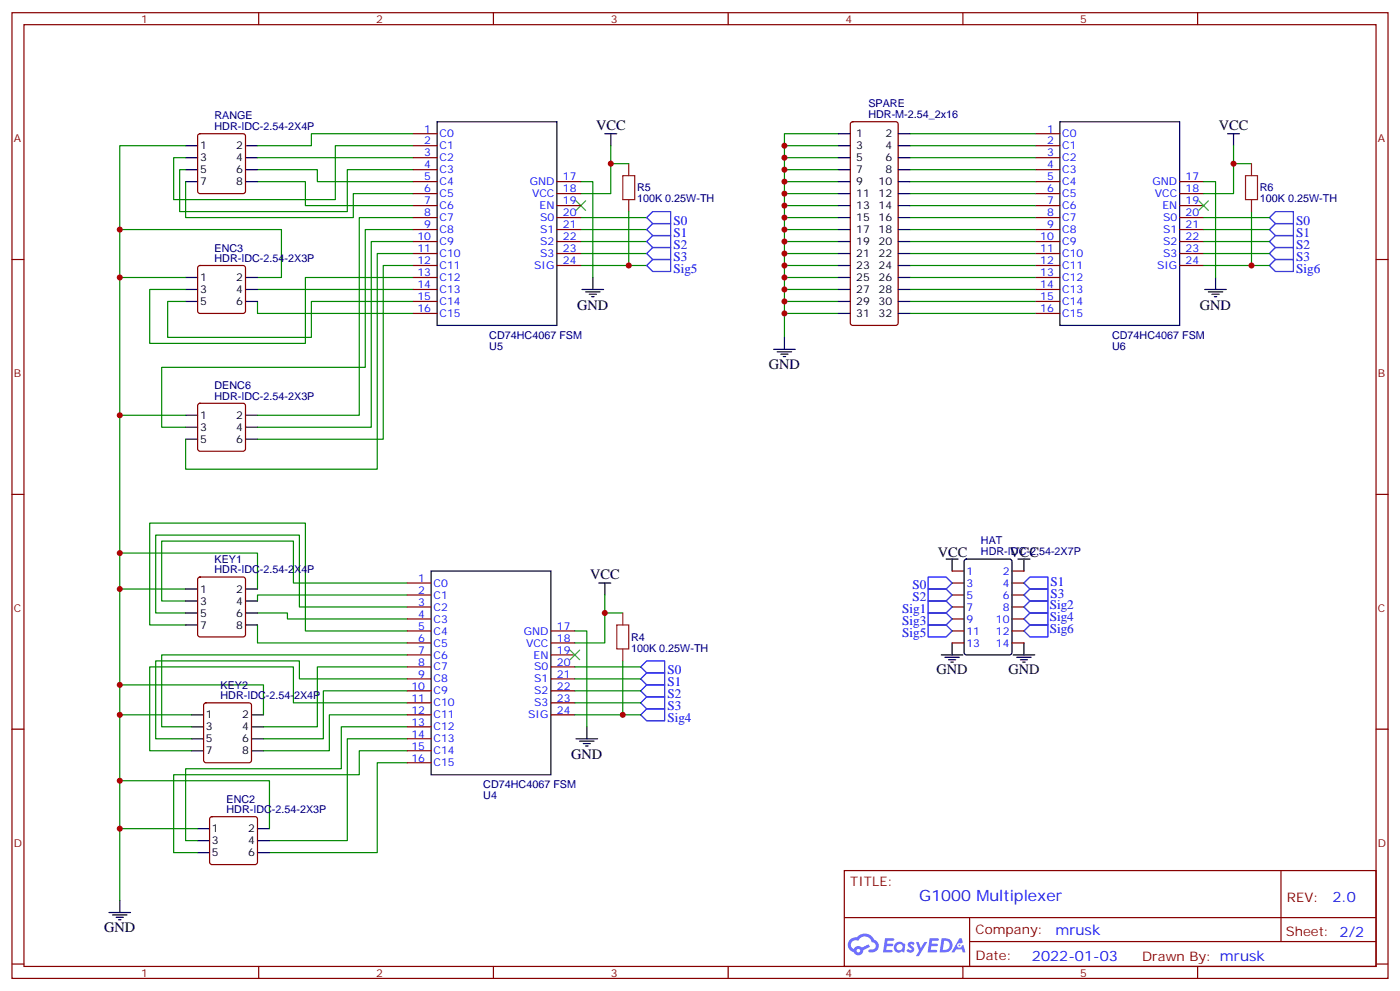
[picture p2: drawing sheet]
<svg xmlns="http://www.w3.org/2000/svg" width="412mm" height="292mm" viewBox="0 0 412 292" stroke-linecap="round" stroke-linejoin="round" font-family="sans-serif">
<g fill="none" stroke="#870000" stroke-width=".35">
<path d="M3.5 3.7h405.4v284.4h-405.4zM7.1 7.3h398.2v277.3h-398.2zM76.2 3.7v3.6M145.3 3.7v3.6M214.5 3.7v3.6M283.6 3.7v3.6M352.8 3.7v3.6M3.5 76.4h3.6M405.3 76.4h3.6M3.5 145.6h3.6M405.3 145.6h3.6M3.5 214.7h3.6"/>
<path d="M405.3 214.7h3.6M248.7 256.3h156.6v28.3h-156.6zM377.3 256.4v20.8M248.7 270.2h156.5M285.6 277.2h119.6M285.6 270.2v14.1M3.5 283.8h3.6M76.2 284.6v3.5M145.3 284.6v3.5M214.5 284.6v3.5M283.6 284.6v3.5M352.8 284.6v3.5"/>
<path d="M405.3 283.8h3.6"/>
</g>
<g fill="#5487ff">
<path d="M267.7 277.5a1.22 1.22 0 0 1 1.7 .3l-.4 .5a.47 .47 0 0 0-.3-.4 .47 .47 0 0 0-.5 .2l.1 .3a1.14 1.14 0 0 1 .8 1.7 1.14 1.14 0 0 1-1.9 0l-.2-.2 .5-.5 .7 .4a.29 .29 0 0 0 .3-.3 .29 .29 0 0 0-.2-.3 1.04 1.04 0 0 1-.6-1.7z"/>
<path d="M260.7 276.3h2.4l.3 .1-.2 .5-1.8 .1-.1 .9h1.5l.3 .3-.3 .4h-1.6l-.2 1.1h1.7l.2 .3-.2 .4h-2.6z"/>
<path d="M273.8 276.3h2.4l.3 .1-.1 .5-1.8 .1-.2 .9h1.6l.3 .3-.4 .4h-1.6l-.1 1.1h1.7l.2 .3-.2 .4h-2.6z"/>
<path d="M282.6 276.3h.7l.3 1.2-.6 .3a.69 .69 0 0 0-1 .3 .69 .69 0 0 0 .4 1 .69 .69 0 0 0 .9-.6l.5-.3 .6 2.2h-.8l-.2-.9h-1.8l-.5 .9h-.8z"/>
<path d="M269.8 277.3h.8l.6 1.9 1.1-1.9h.9l-2.6 4.2h-.8l.9-1.5z"/>
<path d="M277.4 276.3l-.6 4.1h1.3a2.11 2.11 0 0 0 2.5-2.1 2.11 2.11 0 0 0-2.5-2zM278.1 277a1.39 1.39 0 0 1 1.7 1.4 1.39 1.39 0 0 1-1.8 1.3h-.3z"/>
<path d="M263.7 277.9a1.54 1.54 0 0 0-.1 2.1 1.54 1.54 0 0 0 2.2 .2l.6 .2 .3-2.3-.2-.2-.4-.1a1.49 1.49 0 0 0-2.4 .1zM264 278.9a.94 .94 0 0 1 1.8 0 .94 .94 0 0 1-1.8 0z"/>
<path d="M250.4 276.6a2.18 2.18 0 0 0 1.1 3.8 1.44 1.44 0 0 0 1.6 .9 1.44 1.44 0 0 0 1.2-1.5l2-1-.5-.7-1.9 .9a1.47 1.47 0 0 0-2.4 .5 1.39 1.39 0 0 1-.7-2 1.39 1.39 0 0 1 2-.5 2.12 2.12 0 0 1 2.2-1.3 2.12 2.12 0 0 1 1.9 1.7 1.14 1.14 0 0 1 1.1 1.4 1.14 1.14 0 0 1-1.7 .8 .43 .43 0 0 0-.5 .3 .43 .43 0 0 0 .4 .5 1.98 1.98 0 0 0 2.5-1.2 1.98 1.98 0 0 0-1.2-2.5 3.1 3.1 0 0 0-5.3-.7l-.9 .1zM252.3 279.9a.55 .55 0 0 1 1.1 0 .55 .55 0 0 1-1.1 0z"/>
<circle cx="282.6" cy="278.4" r=".26"/>
</g>
<g fill="none" stroke="#008700" stroke-width=".35">
<path d="M121.7 39.4h-30v3.5h-15.9M246.9 39.4h-15.8v59.9M268.1 39.4h37.1M54.7 53.5v10.6h49.4v-7.1h17.6M54.7 50h-1.8v12.3h49.4v-12.3h19.4M54.7 42.9h-19.4v222.2M75.8 53.5h14.2v7h31.7M75.8 50h17.7v3.5h28.2M75.8 46.4h45.9M121.7 42.9h-22.9v15.9h-47.6v-12.4h3.5M171.1 53.5h3.5v28.2M179.9 42.9v14.1h-8.8"/>
<path d="M179.9 48.2h5.3M231.1 46.4h15.8M231.1 42.9h15.8M231.1 50h15.8M231.1 53.5h15.8M231.1 57h15.8M268.1 46.4h37.1M268.1 42.9h37.1M268.1 50h37.1M268.1 53.5h37.1M268.1 57h37.1M354.5 53.5h3.6v28.2"/>
<path d="M363.4 42.9v14.1h-8.9M363.4 48.2h5.3M35.3 67.6h47.6v14.1h-7.1M121.7 78.2h-8.8v51.1h-37.1M121.7 74.6h-10.6v63.5h-56.4v-8.8M121.7 71.1h-12.3v54.7h-33.6M121.7 67.6h-14.1v40.6h-60v17.6h7.1M121.7 64.1h-15.9v58.2h-30M171.1 64.1h19.4M171.1 67.6h19.4M171.1 71.1h19.4M171.1 74.6h19.4"/>
<path d="M171.1 78.2h19.4M185.2 62.3v15.9M231.1 60.5h15.8M231.1 64.1h15.8M231.1 67.6h15.8M231.1 71.1h15.8M231.1 74.6h15.8M231.1 78.2h15.8M268.1 60.5h37.1M268.1 64.1h37.1M268.1 67.6h37.1M268.1 71.1h37.1"/>
<path d="M268.1 74.6h37.1M268.1 78.2h37.1M354.5 64.1h19.4M354.5 67.6h19.4M354.5 71.1h19.4M354.5 74.6h19.4M354.5 78.2h19.4M368.7 62.3v15.9M35.3 81.7h19.4M54.7 88.8h-5.3v10.5h42.3v-10.5h30M75.8 88.8v3.5h45.9M75.8 85.2h45.9"/>
<path d="M121.7 81.7h-31.7v19.4h-45.9v-15.9h10.6M231.1 85.2h15.8M231.1 81.7h15.8M231.1 88.8h15.8M231.1 92.3h15.8M268.1 85.2h37.1M268.1 81.7h37.1M268.1 88.8h37.1M268.1 92.3h37.1M35.3 122.3h19.4M35.3 162.8h40.5v10.6M35.3 173.4h19.4"/>
<path d="M119.9 175.2h-44.1v1.8M119.9 178.7h-31.7v-21.1h-42.3v22.9h8.8M119.9 171.7h-33.5v-12.4h-38.8v17.7h7.1M178.2 175.2v14.1h-8.9M54.7 184h-10.6v-30h45.9v31.8h29.9M75.8 184v5.3h44.1M75.8 180.5h8.9v1.7h35.2M119.9 196.4h-26.4v17.6h-15.9M119.9 199.9h-31.7v-5.3h-42.3v22.9h10.5M119.9 192.8h-72.3v21.2h8.8M169.3 185.8h3.6v28.2M169.3 199.9h19.4"/>
<path d="M169.3 196.4h19.4M178.2 180.5h5.2M183.4 194.6v15.9M35.3 201.6h42.3v8.9M35.3 210.5h21.1M119.9 217.5h-17.6v30h-22.9M119.9 214h-19.4v12.3h-45.8v21.2h3.5M119.9 210.5h-22.9v10.6h-19.4M119.9 203.4h-24.7v14.1h-17.6M119.9 206.9h-33.5v-10.5h-42.3v24.7h12.3M169.3 210.5h19.4M169.3 206.9h19.4"/>
<path d="M169.3 203.4h19.4M35.3 229.9h44.1v14.1M119.9 224.6h-8.8v26.4h-31.7M119.9 221.1h-14.1v7h-54.6v22.9h7M35.3 244h22.9"/>
</g>
<g fill="none" stroke="#000" stroke-width=".35">
<path d="M128.8 35.8h35.2v60h-35.2zM178.2 39.4h3.5M179.9 39.4v3.5M246.9 39.4h3.6M264.6 39.4h3.5M312.2 35.8h35.3v60h-35.3zM361.6 39.4h3.5M363.4 39.4v3.5M54.7 42.9h3.5M54.7 46.4h3.5M54.7 50h3.5M54.7 53.5h3.5"/>
<path d="M72.3 42.9h3.5M72.3 46.4h3.5M72.3 50h3.5M72.3 53.5h3.5M246.9 42.9h3.6M246.9 46.4h3.6M246.9 50h3.6M246.9 53.5h3.6M246.9 57h3.6M264.6 42.9h3.5M264.6 46.4h3.5M264.6 50h3.5"/>
<path d="M264.6 53.5h3.5M264.6 57h3.5M246.9 60.5h3.6M246.9 64.1h3.6M246.9 67.6h3.6M246.9 71.1h3.6M246.9 74.6h3.6M246.9 78.2h3.6M264.6 60.5h3.5M264.6 64.1h3.5M264.6 67.6h3.5M264.6 71.1h3.5"/>
<path d="M264.6 74.6h3.5M264.6 78.2h3.5M54.7 85.2h3.5M54.7 81.7h3.5M54.7 88.8h3.5M72.3 85.2h3.5M72.3 81.7h3.5M72.3 88.8h3.5M171.4 85.2h6.4M172.5 85.9h4.2M173.6 86.6h2.1M174.3 87.3h.7"/>
<path d="M174.6 81.7v3.5M231.1 99.3v3.6M246.9 85.2h3.6M246.9 81.7h3.6M246.9 88.8h3.6M246.9 92.3h3.6M264.6 85.2h3.5M264.6 81.7h3.5M264.6 88.8h3.5M264.6 92.3h3.5M354.9 85.2h6.3M356 85.9h4.2"/>
<path d="M357 86.6h2.1M357.7 87.3h.7M358.1 81.7v3.5M227.9 102.9h6.3M229 103.6h4.2M230 104.3h2.1M230.7 105h.7M54.7 122.3h3.5M54.7 125.8h3.5M54.7 129.3h3.5M72.3 122.3h3.5M72.3 125.8h3.5"/>
<path d="M72.3 129.3h3.5M54.7 173.4h3.5M54.7 177h3.5M72.3 173.4h3.5M72.3 177h3.5M127 168.1h35.3v60h-35.3zM176.4 171.7h3.5M178.2 171.7v3.5M278.7 164.6h3.5M280.5 164.6v3.5M284.2 164.8l.5-.2h12.7l.6 .4 .1 27.1-.5 .7h-12.9l-.7-.4v-27.1zM299.9 164.6h3.5"/>
<path d="M301.6 164.6v3.5M54.7 180.5h3.5M54.7 184h3.5M72.3 180.5h3.5M72.3 184h3.5M277.3 192.8h6.3M278.3 193.5h4.3M279.4 194.2h2.1M280.1 194.9h.7M280.5 189.3v3.5M298.4 192.8h6.4M299.5 193.5h4.2"/>
<path d="M300.6 194.2h2.1M301.3 194.9h.7M301.6 189.3v3.5M56.4 217.5h3.6M56.4 210.5h3.6M56.4 214h3.6M74.1 217.5h3.5M74.1 210.5h3.5M74.1 214h3.5M169.7 217.5h6.3M170.7 218.2h4.3M171.8 218.9h2.1"/>
<path d="M172.5 219.6h.7M172.9 214v3.5M56.4 221.1h3.6M74.1 221.1h3.5M58.2 244h3.5M58.2 247.5h3.5M58.2 251h3.5M75.8 244h3.6M75.8 247.5h3.6M75.8 251h3.6M32.1 268.7h6.4M33.2 269.4h4.2"/>
<path d="M34.2 270.1h2.1M34.9 270.8h.7M35.3 265.1v3.6"/>
</g>
<g fill="none" stroke="#00f" stroke-width=".35">
<path d="M192.3 72.9h5.3v3.5h-5.3l-1.8-1.8zM192.3 69.4h5.3v3.5h-5.3l-1.8-1.8zM192.3 65.8h5.3v3.6h-5.3l-1.8-1.8zM192.3 62.3h5.3v3.5h-5.3l-1.8-1.7zM192.3 76.4h5.3v3.5h-5.3l-1.8-1.7zM373.9 78.2l1.8-1.8h5.3v3.5h-5.3zM373.9 64.1l1.8-1.8h5.3v3.5h-5.3zM375.7 65.8h5.3v3.6h-5.3l-1.8-1.8zM375.7 69.4h5.3v3.5h-5.3l-1.8-1.8zM375.7 72.9h5.3v3.5h-5.3l-1.8-1.8zM273.4 173.4h5.3l1.8 1.8-1.8 1.8h-5.3zM273.4 169.9h5.3l1.8 1.8-1.8 1.7h-5.3z"/>
<path d="M273.4 177h5.3l1.8 1.7-1.8 1.8h-5.3zM301.6 175.2l1.8-1.8h5.3v3.6h-5.3zM301.6 171.7l1.8-1.8h5.3v3.5h-5.3zM301.6 178.7l1.8-1.7h5.3v3.5h-5.3zM190.5 194.6h5.3v3.5h-5.3l-1.8-1.7zM190.5 198.1h5.3v3.5h-5.3l-1.8-1.7zM273.4 180.5h5.3l1.8 1.7-1.8 1.8h-5.3zM273.4 184h5.3l1.8 1.8-1.8 1.7h-5.3zM303.4 180.5h5.3v3.5h-5.3l-1.8-1.8zM303.4 184h5.3v3.5h-5.3l-1.8-1.7zM188.7 206.9l1.8-1.7h5.3v3.5h-5.3zM190.5 208.7h5.3v3.5h-5.3l-1.8-1.7z"/>
<path d="M190.5 201.6h5.3v3.6h-5.3l-1.8-1.8z"/>
</g>
<path d="M183.4 51.7h3.6v7.1h-3.6zM185.2 48.2v3.5M185.2 58.8v3.5M366.9 51.7h3.5v7.1h-3.5zM368.7 48.2v3.5M368.7 58.8v3.5M181.7 184h3.5v7.1h-3.5zM183.4 180.5v3.5M183.4 191.1v3.5" fill="none" stroke="#8c2424" stroke-width=".35"/>
<path d="M169.7 59.1l2.8 2.8M172.5 59.1l-2.8 2.8M353.1 59.1l2.9 2.8M356 59.1l-2.9 2.8M167.9 191.4l2.8 2.8M170.7 191.4l-2.8 2.8" fill="none" stroke="#3c3" stroke-width=".35"/>
<g fill="none" stroke="#870000" stroke-width=".35">
<path d="M58.4 39.6l.5-.2h12.7l.5 .2 .2 .5v16.2l-.2 .5-.5 .2h-12.7l-.5-.2-.2-.5v-16.2zM121.7 39.4h7.1M250.7 36l.5-.2h12.7l.6 .5 .1 58.8-.3 .5-.4 .2h-12.7l-.5-.2-.2-.5v-58.6zM305.2 39.4h7M121.7 42.9h7.1M121.7 46.4h7.1M121.7 50h7.1M121.7 53.5h7.1M121.7 57h7.1M164 53.5h7.1M164 57h7.1M305.2 42.9h7"/>
<path d="M305.2 46.4h7M305.2 50h7M305.2 53.5h7M305.2 57h7M347.5 53.5h7M347.5 57h7M58.4 78.4l.5-.2h12.7l.5 .2 .2 .5v12.7l-.2 .5-.5 .2h-12.7l-.5-.2-.2-.5v-12.7zM121.7 60.5h7.1M121.7 64.1h7.1M121.7 67.6h7.1M121.7 71.1h7.1M121.7 74.6h7.1"/>
<path d="M121.7 78.2h7.1M164 60.5h7.1M164 64.1h7.1M164 67.6h7.1M164 71.1h7.1M164 74.6h7.1M164 78.2h7.1M305.2 60.5h7M305.2 64.1h7M305.2 67.6h7M305.2 71.1h7M305.2 74.6h7"/>
<path d="M305.2 78.2h7M347.5 60.5h7M347.5 64.1h7M347.5 67.6h7M347.5 71.1h7M347.5 74.6h7M347.5 78.2h7M121.7 81.7h7.1M121.7 85.2h7.1M121.7 88.8h7.1M121.7 92.3h7.1M305.2 81.7h7"/>
<path d="M305.2 85.2h7M305.2 88.8h7M305.2 92.3h7M58.4 119l.5-.3h12.7l.5 .3 .2 .5v12.7l-.2 .4-.5 .3h-12.7l-.5-.3-.2-.4v-12.7zM58.4 170.1l.5-.2h12.7l.5 .2 .2 .5v16.2l-.2 .5-.5 .2h-12.7l-.5-.2-.2-.5v-16.2zM119.9 171.7h7.1M119.9 175.2h7.1M119.9 178.7h7.1M280.5 171.7h3.5M280.5 175.2h3.5M280.5 178.7h3.5M280.5 168.1h3.5"/>
<path d="M298.1 171.7h3.5M298.1 175.2h3.5M298.1 178.7h3.5M298.1 168.1h3.5M119.9 182.2h7.1M119.9 185.8h7.1M119.9 189.3h7.1M119.9 192.8h7.1M119.9 196.4h7.1M119.9 199.9h7.1M162.3 185.8h7M162.3 189.3h7"/>
<path d="M162.3 192.8h7M162.3 196.4h7M162.3 199.9h7M280.5 182.2h3.5M280.5 185.8h3.5M280.5 189.3h3.5M298.1 182.2h3.5M298.1 185.8h3.5M298.1 189.3h3.5M60.2 207.1l.5-.2h12.7l.5 .2 .2 .5v16.3l-.3 .5-.4 .2h-12.7l-.5-.3-.2-.4v-16.3zM119.9 203.4h7.1M119.9 206.9h7.1"/>
<path d="M119.9 210.5h7.1M119.9 214h7.1M119.9 217.5h7.1M162.3 203.4h7M162.3 206.9h7M162.3 210.5h7M119.9 221.1h7.1M119.9 224.6h7.1M62 240.7l.4-.2h12.7l.5 .2 .2 .5v12.7l-.2 .5-.5 .2h-12.7l-.5-.3-.2-.4v-12.7z"/>
</g>
<g fill="#c00">
<circle cx="231.1" cy="42.9" r=".88"/>
<circle cx="231.1" cy="46.4" r=".88"/>
<circle cx="231.1" cy="50" r=".88"/>
<circle cx="231.1" cy="53.5" r=".88"/>
<circle cx="231.1" cy="57" r=".88"/>
<circle cx="231.1" cy="60.5" r=".88"/>
<circle cx="231.1" cy="64.1" r=".88"/>
<circle cx="231.1" cy="67.6" r=".88"/>
<circle cx="231.1" cy="71.1" r=".88"/>
<circle cx="231.1" cy="74.6" r=".88"/>
<circle cx="231.1" cy="78.2" r=".88"/>
<circle cx="231.1" cy="81.7" r=".88"/>
<circle cx="231.1" cy="85.2" r=".88"/>
<circle cx="231.1" cy="88.8" r=".88"/>
<circle cx="231.1" cy="92.3" r=".88"/>
<circle cx="35.3" cy="67.6" r=".88"/>
<circle cx="35.3" cy="173.4" r=".88"/>
<circle cx="35.3" cy="210.5" r=".88"/>
<circle cx="35.3" cy="162.8" r=".88"/>
<circle cx="35.3" cy="201.6" r=".88"/>
<circle cx="35.3" cy="229.9" r=".88"/>
<circle cx="179.9" cy="48.2" r=".88"/>
<circle cx="185.2" cy="78.2" r=".88"/>
<circle cx="368.7" cy="78.2" r=".88"/>
<circle cx="363.4" cy="48.2" r=".88"/>
<circle cx="183.4" cy="210.5" r=".88"/>
<circle cx="178.2" cy="180.5" r=".88"/>
<circle cx="35.3" cy="244" r=".88"/>
<circle cx="35.3" cy="81.7" r=".88"/>
<circle cx="35.3" cy="122.3" r=".88"/>
</g>
<text font-size="4.6" fill="#00f" x="270.8" y="265.4">G1000 Multiplexer</text>
<g font-size="4.2">
<text x="175.6" y="38.2">VCC</text>
<text x="359.1" y="38.2">VCC</text>
<text x="170" y="91.2">GND</text>
<text x="353.4" y="91.2">GND</text>
<text x="226.5" y="108.5">GND</text>
<text x="276.2" y="163.9">VCC</text>
<text x="297.4" y="163.9">VCC</text>
<text x="173.8" y="170.5">VCC</text>
<text x="275.9" y="198.5">GND</text>
<text x="297" y="198.5">GND</text>
<text x="168.2" y="223.5">GND</text>
<text x="30.7" y="274.3">GND</text>
</g>
<g font-size="4.2" fill="#00f">
<text x="392.5" y="265.6">2.0</text>
<text x="310.9" y="275.2">mrusk</text>
<text x="304" y="283">2022-01-03</text>
</g>
<g font-size="3.9" fill="#00f">
<text x="198.4" y="69.7">S1</text>
<text x="198.4" y="66.1">S0</text>
<text x="381.8" y="66.1">S0</text>
<text x="381.8" y="69.7">S1</text>
<text x="198.4" y="76.7">S3</text>
<text x="198.4" y="73.2">S2</text>
<text x="381.8" y="73.2">S2</text>
<text x="381.8" y="76.7">S3</text>
<text x="198.4" y="80.2">Sig5</text>
<text x="381.8" y="80.2">Sig6</text>
<text x="268.8" y="173.4">S0</text>
<text x="309.5" y="172.4">S1</text>
<text x="268.8" y="177">S2</text>
<text x="309.2" y="179.4">Sig2</text>
<text x="309.5" y="175.9">S3</text>
<text x="265.8" y="180.5">Sig1</text>
<text x="265.8" y="184">Sig3</text>
<text x="309.2" y="183">Sig4</text>
<text x="265.8" y="187.5">Sig5</text>
<text x="309.2" y="186.5">Sig6</text>
<text x="196.6" y="198.4">S0</text>
<text x="196.6" y="202">S1</text>
<text x="196.6" y="205.5">S2</text>
<text x="196.6" y="209">S3</text>
<text x="196.6" y="212.5">Sig4</text>
</g>
<g font-size="3.9" fill="#800">
<text x="250.5" y="260.9">TITLE:</text>
<text x="379.1" y="265.6">REV:</text>
<text x="287.4" y="275.1">Company:</text>
<text x="378.7" y="275.7">Sheet: 2/2</text>
<text x="287.4" y="282.8">Date:</text>
<text x="336.4" y="282.9">Draw</text>
<text x="346.6" y="282.9">n By: mrusk</text>
</g>
<g font-size="3.2" fill="#800">
<text x="41.6" y="6.7">1</text>
<text x="110.8" y="6.7">2</text>
<text x="179.9" y="6.7">3</text>
<text x="249.1" y="6.7">4</text>
<text x="318.2" y="6.7">5</text>
<text x="4.1" y="41.8">A</text>
<text x="405.9" y="41.8">A</text>
<text x="4.1" y="111">B</text>
<text x="405.9" y="111">B</text>
<text x="4.1" y="180.1">C</text>
<text x="405.9" y="180.1">C</text>
<text x="4.1" y="249.3">D</text>
<text x="405.9" y="249.3">D</text>
<text x="41.6" y="287.5">1</text>
<text x="110.8" y="287.5">2</text>
<text x="179.9" y="287.5">3</text>
<text x="249.1" y="287.5">4</text>
<text x="318.2" y="287.5">5</text>
</g>
<g font-size="3.2" fill="#000080">
<text x="63.2" y="35.1">RANGE</text>
<text x="255.8" y="34.8">HDR-M-2.54_2x16</text>
<text x="255.8" y="31.5">SPARE</text>
<text x="63.2" y="38.3">HDR-IDC-2.54-2X4P</text>
<text x="187.7" y="59.6">100K 0.25W-TH</text>
<text x="187.7" y="56.3">R5</text>
<text x="371.1" y="59.6">100K 0.25W-TH</text>
<text x="371.1" y="56.3">R6</text>
<text x="63.2" y="77.1">HDR-IDC-2.54-2X3P</text>
<text x="63.2" y="74.1">ENC3</text>
<text x="144.1" y="99.8">CD74HC4067 FSM</text>
<text x="327.6" y="99.8">CD74HC4067 FSM</text>
<text x="144.1" y="103">U5</text>
<text x="327.6" y="103">U6</text>
<text x="63.2" y="117.7">HDR-IDC-2.54-2X3P</text>
<text x="63.2" y="114.7">DENC6</text>
<text x="289" y="160.3">HAT</text>
<text x="63.2" y="165.8">KEY1</text>
<text x="289" y="163.5">HDR-IDC-2.54-2X7P</text>
<text x="63.2" y="168.8">HDR-IDC-2.54-2X4P</text>
<text x="185.9" y="191.9">100K 0.25W-TH</text>
<text x="185.9" y="188.6">R4</text>
<text x="64.9" y="202.9">KEY2</text>
<text x="64.9" y="205.9">HDR-IDC-2.54-2X4P</text>
<text x="142.4" y="232.1">CD74HC4067 FSM</text>
<text x="66.7" y="239.4">HDR-IDC-2.54-2X3P</text>
<text x="66.7" y="236.4">ENC2</text>
<text x="142.4" y="235.3">U4</text>
</g>
<g font-size="3.2" fill="#00f">
<text x="125" y="39">1</text>
<text x="129.5" y="40.4">C0</text>
<text x="308.4" y="39">1</text>
<text x="312.9" y="40.4">C0</text>
<text x="125" y="42.5">2</text>
<text x="125" y="46.1">3</text>
<text x="129.5" y="44">C1</text>
<text x="129.5" y="47.5">C2</text>
<text x="308.4" y="42.5">2</text>
<text x="308.4" y="46.1">3</text>
<text x="312.9" y="44">C1</text>
<text x="312.9" y="47.5">C2</text>
<text x="125" y="49.6">4</text>
<text x="125" y="53.1">5</text>
<text x="129.5" y="51">C3</text>
<text x="165.8" y="53.1">17</text>
<text x="308.4" y="49.6">4</text>
<text x="308.4" y="53.1">5</text>
<text x="312.9" y="51">C3</text>
<text x="349.2" y="53.1">17</text>
<text x="125" y="56.7">6</text>
<text x="129.5" y="54.5">C4</text>
<text x="129.5" y="58.1">C5</text>
<text x="156.1" y="54.5">GND</text>
<text x="156.7" y="58.1">VCC</text>
<text x="165.8" y="56.7">18</text>
<text x="308.4" y="56.7">6</text>
<text x="312.9" y="54.5">C4</text>
<text x="312.9" y="58.1">C5</text>
<text x="339.5" y="54.5">GND</text>
<text x="340.2" y="58.1">VCC</text>
<text x="349.2" y="56.7">18</text>
<text x="125" y="60.2">7</text>
<text x="125" y="63.7">8</text>
<text x="129.5" y="61.6">C6</text>
<text x="129.5" y="65.1">C7</text>
<text x="159" y="61.6">EN</text>
<text x="159.2" y="65.1">S0</text>
<text x="165.8" y="60.2">19</text>
<text x="165.8" y="63.7">20</text>
<text x="308.4" y="60.2">7</text>
<text x="308.4" y="63.7">8</text>
<text x="312.9" y="61.6">C6</text>
<text x="312.9" y="65.1">C7</text>
<text x="342.4" y="61.6">EN</text>
<text x="342.6" y="65.1">S0</text>
<text x="349.2" y="60.2">19</text>
<text x="349.2" y="63.7">20</text>
<text x="123" y="70.8">10</text>
<text x="125" y="67.2">9</text>
<text x="129.5" y="68.7">C8</text>
<text x="159.2" y="68.7">S1</text>
<text x="165.8" y="67.2">21</text>
<text x="165.8" y="70.8">22</text>
<text x="306.4" y="70.8">10</text>
<text x="308.4" y="67.2">9</text>
<text x="312.9" y="68.7">C8</text>
<text x="342.6" y="68.7">S1</text>
<text x="349.2" y="67.2">21</text>
<text x="349.2" y="70.8">22</text>
<text x="123" y="74.3">11</text>
<text x="123" y="77.8">12</text>
<text x="129.5" y="72.2">C9</text>
<text x="129.5" y="75.7">C10</text>
<text x="159.2" y="72.2">S2</text>
<text x="159.2" y="75.7">S3</text>
<text x="165.8" y="74.3">23</text>
<text x="165.8" y="77.8">24</text>
<text x="306.4" y="74.3">11</text>
<text x="306.4" y="77.8">12</text>
<text x="312.9" y="72.2">C9</text>
<text x="312.9" y="75.7">C10</text>
<text x="342.6" y="72.2">S2</text>
<text x="342.6" y="75.7">S3</text>
<text x="349.2" y="74.3">23</text>
<text x="349.2" y="77.8">24</text>
<text x="123" y="81.4">13</text>
<text x="129.5" y="79.2">C11</text>
<text x="129.5" y="82.8">C12</text>
<text x="157.4" y="79.2">SIG</text>
<text x="306.4" y="81.4">13</text>
<text x="312.9" y="79.2">C11</text>
<text x="312.9" y="82.8">C12</text>
<text x="340.8" y="79.2">SIG</text>
<text x="123" y="84.9">14</text>
<text x="123" y="88.4">15</text>
<text x="129.5" y="86.3">C13</text>
<text x="129.5" y="89.8">C14</text>
<text x="306.4" y="84.9">14</text>
<text x="306.4" y="88.4">15</text>
<text x="312.9" y="86.3">C13</text>
<text x="312.9" y="89.8">C14</text>
<text x="123" y="91.9">16</text>
<text x="129.5" y="93.3">C15</text>
<text x="306.4" y="91.9">16</text>
<text x="312.9" y="93.3">C15</text>
<text x="123.2" y="171.3">1</text>
<text x="127.7" y="172.7">C0</text>
<text x="284.7" y="169.2">1</text>
<text x="284.7" y="172.7">3</text>
<text x="295.4" y="169.2">2</text>
<text x="295.4" y="172.7">4</text>
<text x="123.2" y="174.8">2</text>
<text x="123.2" y="178.4">3</text>
<text x="127.7" y="176.2">C1</text>
<text x="127.7" y="179.8">C2</text>
<text x="284.7" y="176.2">5</text>
<text x="284.7" y="179.8">7</text>
<text x="295.4" y="176.2">6</text>
<text x="295.4" y="179.8">8</text>
<text x="123.2" y="181.9">4</text>
<text x="123.2" y="185.4">5</text>
<text x="127.7" y="183.3">C3</text>
<text x="164" y="185.4">17</text>
<text x="284.7" y="183.3">9</text>
<text x="293.4" y="183.3">10</text>
<text x="123.2" y="188.9">6</text>
<text x="127.7" y="186.8">C4</text>
<text x="127.7" y="190.4">C5</text>
<text x="154.3" y="186.8">GND</text>
<text x="155" y="190.4">VCC</text>
<text x="164" y="188.9">18</text>
<text x="284.7" y="186.8">11</text>
<text x="284.7" y="190.4">13</text>
<text x="293.4" y="186.8">12</text>
<text x="293.4" y="190.4">14</text>
<text x="123.2" y="192.5">7</text>
<text x="123.2" y="196">8</text>
<text x="127.7" y="193.9">C6</text>
<text x="127.7" y="197.4">C7</text>
<text x="157.2" y="193.9">EN</text>
<text x="157.4" y="197.4">S0</text>
<text x="164" y="192.5">19</text>
<text x="164" y="196">20</text>
<text x="121.2" y="203.1">10</text>
<text x="123.2" y="199.5">9</text>
<text x="127.7" y="200.9">C8</text>
<text x="157.4" y="200.9">S1</text>
<text x="164" y="199.5">21</text>
<text x="164" y="203.1">22</text>
<text x="121.2" y="206.6">11</text>
<text x="127.7" y="204.5">C9</text>
<text x="127.7" y="208">C10</text>
<text x="157.4" y="204.5">S2</text>
<text x="157.4" y="208">S3</text>
<text x="164" y="206.6">23</text>
<text x="121.2" y="210.1">12</text>
<text x="121.2" y="213.6">13</text>
<text x="127.7" y="211.5">C11</text>
<text x="127.7" y="215.1">C12</text>
<text x="155.6" y="211.5">SIG</text>
<text x="164" y="210.1">24</text>
<text x="121.2" y="217.2">14</text>
<text x="121.2" y="220.7">15</text>
<text x="127.7" y="218.6">C13</text>
<text x="121.2" y="224.2">16</text>
<text x="127.7" y="222.1">C14</text>
<text x="127.7" y="225.6">C15</text>
</g>
<g font-size="3.2">
<text x="252.2" y="40.4">1</text>
<text x="260.8" y="40.4">2</text>
<text x="58.9" y="44">1</text>
<text x="58.9" y="47.5">3</text>
<text x="69.6" y="44">2</text>
<text x="69.6" y="47.5">4</text>
<text x="252.2" y="44">3</text>
<text x="252.2" y="47.5">5</text>
<text x="260.8" y="44">4</text>
<text x="260.8" y="47.5">6</text>
<text x="58.9" y="51">5</text>
<text x="69.6" y="51">6</text>
<text x="252.2" y="51">7</text>
<text x="260.8" y="51">8</text>
<text x="58.9" y="54.5">7</text>
<text x="69.6" y="54.5">8</text>
<text x="252.2" y="54.5">9</text>
<text x="252.2" y="58.1">11</text>
<text x="258.8" y="54.5">10</text>
<text x="258.8" y="58.1">12</text>
<text x="252.2" y="61.6">13</text>
<text x="252.2" y="65.1">15</text>
<text x="258.8" y="61.6">14</text>
<text x="258.8" y="65.1">16</text>
<text x="252.2" y="68.7">17</text>
<text x="258.8" y="68.7">18</text>
<text x="252.2" y="72.2">19</text>
<text x="252.2" y="75.7">21</text>
<text x="258.8" y="72.2">20</text>
<text x="258.8" y="75.7">22</text>
<text x="58.9" y="82.8">1</text>
<text x="69.6" y="82.8">2</text>
<text x="252.2" y="79.2">23</text>
<text x="252.2" y="82.8">25</text>
<text x="258.8" y="79.2">24</text>
<text x="258.8" y="82.8">26</text>
<text x="58.9" y="86.3">3</text>
<text x="58.9" y="89.8">5</text>
<text x="69.6" y="86.3">4</text>
<text x="69.6" y="89.8">6</text>
<text x="252.2" y="86.3">27</text>
<text x="252.2" y="89.8">29</text>
<text x="258.8" y="86.3">28</text>
<text x="258.8" y="89.8">30</text>
<text x="252.2" y="93.3">31</text>
<text x="258.8" y="93.3">32</text>
<text x="58.9" y="123.3">1</text>
<text x="69.6" y="123.3">2</text>
<text x="58.9" y="126.9">3</text>
<text x="58.9" y="130.4">5</text>
<text x="69.6" y="126.9">4</text>
<text x="69.6" y="130.4">6</text>
<text x="58.9" y="174.5">1</text>
<text x="58.9" y="178">3</text>
<text x="69.6" y="174.5">2</text>
<text x="69.6" y="178">4</text>
<text x="58.9" y="181.5">5</text>
<text x="58.9" y="185.1">7</text>
<text x="69.6" y="181.5">6</text>
<text x="69.6" y="185.1">8</text>
<text x="60.7" y="211.5">1</text>
<text x="60.7" y="215.1">3</text>
<text x="71.4" y="211.5">2</text>
<text x="71.4" y="215.1">4</text>
<text x="60.7" y="218.6">5</text>
<text x="71.4" y="218.6">6</text>
<text x="60.7" y="222.1">7</text>
<text x="71.4" y="222.1">8</text>
<text x="62.4" y="245">1</text>
<text x="73.1" y="245">2</text>
<text x="62.4" y="248.6">3</text>
<text x="73.1" y="248.6">4</text>
<text x="62.4" y="252.1">5</text>
<text x="73.1" y="252.1">6</text>
</g>
</svg>
